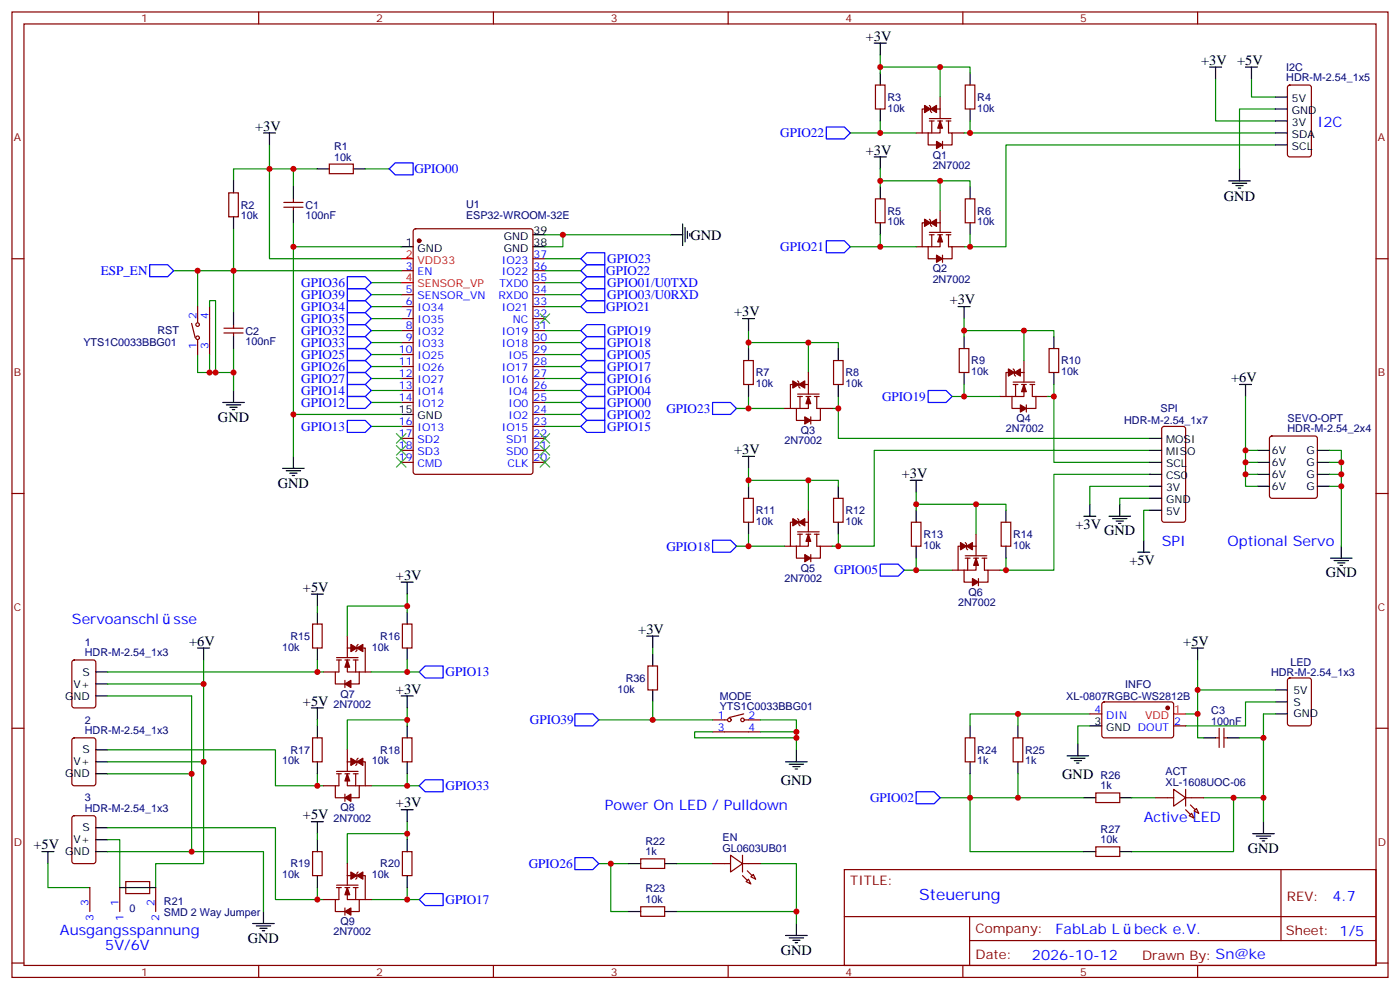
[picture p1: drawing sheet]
<svg xmlns="http://www.w3.org/2000/svg" width="412mm" height="292mm" viewBox="0 0 412 292" stroke-linecap="round" stroke-linejoin="round" font-family="sans-serif">
<g fill="none" stroke="#870000" stroke-width=".35">
<path d="M3.5 3.5h405.4v284.4h-405.4zM7.1 7.1h398.2v277.2h-398.2zM76.2 3.5v3.6M145.3 3.5v3.6M214.5 3.5v3.6M283.6 3.5v3.6M352.8 3.5v3.6M257.9 25h2.8v7.1h-2.8zM269.9 39.2h3.5M273.4 39.2v3.5h2.8M273.8 31l.3 .4v1.4l.4 .4M273.8 34.9h6.3"/>
<path d="M273.8 35.6h1.4M274.5 35.6v3.6M276.2 35.6h1.4M276.9 32.1h-5.3v7.1M276.9 35.6v3.6h-3.5M276.9 28.6v6.3M278.7 35.6h1.4M279.4 35.6v3.6h1.1v3.5h-3.6M280.5 39.2h3.5M284.3 25h2.9v7.1h-2.9zM379.5 25.3l.4-.3h5.7l.6 .5 .1 20-.5 .7h-5.9l-.6-.4-.1-20zM67.4 56.8h2.8v7.1h-2.8z"/>
<path d="M83.6 59.6h5.7M86.4 58.6v1M97 48.3h7.1v2.9h-7.1zM257.9 58.6h2.8v7h-2.8zM277.6 41.6v2.1M284.3 58.6h2.9v7h-2.9zM3.5 76.2h3.6M83.6 61h5.7M86.4 61v1.1M118.2 79.7h3.5M121.9 67.6l.5-.2h33.9l.6 .4 .1 71.2-.5 .6-34.1 .1-.6-.5-.1-71.1zM157 76.2h3.5"/>
<path d="M157 79.7h3.5M269.9 72.7h3.5M273.4 72.7v3.5h2.8M273.8 64.6l.3 .3v1.4l.4 .4M273.8 68.4h6.3M273.8 69.1h1.4M274.5 69.1v3.6M276.2 69.1h1.4M276.9 65.6h-5.3v7.1M276.9 69.1v3.6h-3.5M276.9 62.1v6.3M277.6 75.1v2.2"/>
<path d="M278.7 69.1h1.4M279.4 69.1v3.6h1.1v3.5h-3.6M280.5 72.7h3.5M405.3 76.2h3.6M56.4 95.2l1.1 4.3M58.2 90.3v4.6M61.7 90.3v14.1M66 96.7h5.6M66 98.1h5.6M68.8 95.6v1.1M68.8 98.1v1M118.2 86.8h3.5"/>
<path d="M118.2 90.3h3.5M118.2 93.8h3.5M118.2 97.4h3.5M157 83.3h3.5M157 86.8h3.5M157 90.3h3.5M157 93.8h3.5M157 97.4h3.5M58.2 100.2v4.2M118.2 100.9h3.5M118.2 104.4h3.5M118.2 108h3.5"/>
<path d="M118.2 111.5h3.5M118.2 115h3.5M118.2 118.5h3.5M157 100.9h3.5M157 104.4h3.5M157 108h3.5M157 111.5h3.5M157 115h3.5M157 118.5h3.5M219.1 106.2h2.8v7h-2.8zM234.9 112.2l.4 .3v1.4l.4 .4M234.9 116.1h6.4"/>
<path d="M234.9 116.8h1.5M235.7 116.8v3.5M237.4 116.8h1.4M238.1 113.2h-5.3v7.1M238.1 116.8v3.5h-3.5M238.1 109.7v6.4M239.9 116.8h1.4M240.6 116.8v3.5h1.1v3.5h-3.6M245.5 106.2h2.9v7h-2.9zM282.6 102.7h2.8v7h-2.8zM294.6 116.8h3.5M298.1 116.8v3.5h2.8"/>
<path d="M298.4 108.7l.4 .3v1.4l.4 .4M298.4 112.5h6.4M298.4 113.2h1.5M299.2 113.2v3.6M300.9 113.2h1.4M301.6 109.7h-5.3v7.1M301.6 113.2v3.6h-3.5M301.6 106.2v6.3M302.3 119.2v2.2M303.4 113.2h1.4M304.1 113.2v3.6h1.1v3.5h-3.6M305.2 116.8h3.5"/>
<path d="M309 102.7h2.9v7h-2.9zM118.2 125.6h3.5M118.2 129.1h3.5M118.2 132.6h3.5M118.2 136.2h3.5M157 122.1h3.5M157 125.6h3.5M157 129.1h3.5M157 132.6h3.5M157 136.2h3.5M231.1 120.3h3.5M234.6 120.3v3.5h2.8"/>
<path d="M238.8 122.8v2.1M241.7 120.3h3.5M342.4 125.8l.5-.2h5.6l.7 .4v27.1l-.2 .5-.5 .2h-5.6l-.5-.2-.2-.5v-26.8zM374.2 128.6l.4-.2h12.7l.5 .2 .3 .5v17l-.3 .4-.5 .3h-12.7l-.4-.3-.3-.4v-17zM3.5 145.3h3.6M219.1 146.8h2.8v7h-2.8zM234.9 152.8l.4 .3v1.4l.4 .4M234.9 156.6h6.4M234.9 157.3h1.5M235.7 157.3v3.6M237.4 157.3h1.4M238.1 153.8h-5.3v7.1"/>
<path d="M238.1 157.3v3.6h-3.5M238.1 150.3v6.3M239.9 157.3h1.4M240.6 157.3v3.6h1.1v3.5h-3.6M245.5 146.8h2.9v7h-2.9zM268.5 153.8h2.8v7.1h-2.8zM284.3 159.8l.4 .4v1.4l.3 .3M287.5 157.3v6.4M294.9 153.8h2.8v7.1h-2.8zM405.3 145.3h3.6M231.1 160.9h3.5M234.6 160.9v3.5h2.8"/>
<path d="M238.8 163.3v2.2M241.7 160.9h3.5M280.5 167.9h3.5M284 167.9v3.5h2.8M284.3 163.7h6.4M284.3 164.4h1.5M285 164.4v3.5M286.8 164.4h1.4M287.5 160.9h-5.3v7M287.5 164.4v3.5h-3.5M288.2 170.4v2.1M289.3 164.4h1.4"/>
<path d="M290 164.4v3.5h1v3.5h-3.5M291 167.9h3.6M21.4 194.6l.5-.2h5.6l.7 .4v13l-.4 .6-5.9 .1-.7-.5v-12.9zM92.1 183.8h2.8v7.1h-2.8zM95.2 197.9h3.6M99.1 193.7h6.4M99.1 194.4h1.4M99.8 194.4v3.5h-1v3.5h3.5M101.6 194.4h1.4M102.3 190.9h5.3v7M102.3 194.4v3.5h3.5M102.3 187.3v6.4"/>
<path d="M104.1 194.4h1.4M104.8 194.4v3.5M105.5 189.8l-.4 .3v1.5l-.3 .3M105.8 197.9v3.5h-2.8M105.8 197.9h3.6M118.5 183.8h2.9v7.1h-2.9zM190.9 196.1h2.8v7.1h-2.8zM379.5 199.9l.4-.2h5.7l.6 .4 .1 13-.5 .6-5.9 .1-.6-.5-.1-12.9zM3.5 214.5h3.6M21.4 217.5l.5-.2h5.6l.7 .4v13l-.4 .7h-5.9l-.7-.4v-13zM92.1 217.3h2.8v7.1h-2.8zM101.6 200.4v2.1"/>
<path d="M118.5 217.3h2.9v7.1h-2.9zM209.9 215.5h14.1M209.9 212h4.2M219.1 210.3l-4.3 1M219.4 212h4.6M284.3 217.3h2.9v7.1h-2.9zM298.4 217.3h2.9v7.1h-2.9zM321 210.3h3.6M324.8 206.9l.5-.2 20 .1 .4 .6v9.5l-.7 .4-20-.1-.4-.6v-9.2zM345.7 213.8h3.5M358.1 217.3h1M359.1 214.5v5.6"/>
<path d="M360.5 217.3h1.1M360.5 214.5v5.6M405.3 214.5h3.6M95.2 231.4h3.6M99.1 227.2h6.4M99.1 227.9h1.4M99.8 227.9v3.5h-1v3.5h3.5M101.6 233.9v2.1M101.6 227.9h1.4M102.3 224.4h5.3v7M102.3 227.9v3.5h3.5M102.3 220.8v6.4"/>
<path d="M104.1 227.9h1.4M104.8 227.9v3.5M105.5 223.3l-.4 .4v1.4l-.3 .3M105.8 231.4v3.5h-2.8M105.8 231.4h3.6M322.8 233.5h7v2.9h-7zM340.4 234.9h5.3M345.7 232.5l3.5 2.4-3.5 2.5zM349.2 234.9h5.3M349.2 232.5v4.9M351.7 238.8l.7-.7 .7 1.4zM21.4 240.4l.5-.2h5.6l.7 .5v12.9l-.4 .7-5.9 .1-.7-.5v-13z"/>
<path d="M37 259.6h7.1v3.6h-7.1zM92.1 250.8h2.8v7.1h-2.8zM102.3 257.9h5.3v7M102.3 254.4v6.3M105.5 256.8l-.4 .4v1.4l-.3 .3M118.5 250.8h2.9v7.1h-2.9zM188.7 252.9h7.1v2.9h-7.1zM209.9 254.4h5.3M215.2 251.9l3.5 2.5-3.5 2.4zM218.7 254.4h5.3M218.7 251.9v4.9M219.8 259.6l.7-.7 .7 1.5z"/>
<path d="M221.2 258.2l.7-.7 .7 1.4zM248.7 256.1h156.6v28.2h-156.6zM322.8 249.4h7v2.8h-7zM350.3 240.2l.7-.7 .7 1.4zM377.3 256.1v20.9M26.5 261.4v7.1M35.3 261.4v7.1M45.9 261.4v7.1M95.2 264.9h3.6M99.1 260.7h6.4M99.1 261.4h1.4M99.8 261.4v3.5h-1v3.6h3.5"/>
<path d="M101.6 267.4v2.1M101.6 261.4h1.4M102.3 261.4v3.5h3.5M104.1 261.4h1.4M104.8 261.4v3.5M105.8 264.9v3.6h-2.8M105.8 264.9h3.6M188.7 267.1h7.1v2.8h-7.1zM248.7 270h156.5M285.6 277h119.6M285.6 270v14.1M3.5 283.6h3.6"/>
<path d="M76.2 284.3v3.6M145.3 284.3v3.6M214.5 284.3v3.6M283.6 284.3v3.6M352.8 284.3v3.6M405.3 283.6h3.6"/>
<circle cx="58.2" cy="99.5" r=".53"/>
<circle cx="58.2" cy="95.6" r=".53"/>
<circle cx="214.8" cy="212" r=".53"/>
<circle cx="218.7" cy="212" r=".53"/>
</g>
<g fill="none" stroke="#000" stroke-width=".35">
<path d="M257.5 12.7h3.6M259.3 12.7v3.5M356.3 19.8h3.5M358.1 19.8v3.5M366.9 19.8h3.5M368.7 19.8v3.5M77.6 39.2h3.5M79.4 39.2v3.5M259.3 21.5v3.5M259.3 32.1v3.5M285.8 21.5v3.5M285.8 32.1v3.5"/>
<path d="M375.7 39.2h3.5M375.7 28.6h3.5M375.7 32.1h3.5M375.7 35.6h3.5M68.8 53.3v3.5M86.4 55v3.6M93.5 49.7h3.5M104.1 49.7h3.5M257.5 46.2h3.6M259.3 46.2v3.5M259.3 55v3.6M285.8 55v3.6"/>
<path d="M361.9 53.3h6.4M363 54h4.2M364.1 54.7h2.1M364.8 55.4h.7M365.1 49.7v3.6M375.7 42.7h3.5M68.8 63.9v3.5M86.4 62.1v3.5M118.2 72.7h3.5M157 69.1h3.5M157 72.7h3.5M197.6 69.1h3.5"/>
<path d="M201.1 66v6.3M201.8 67v4.3M202.5 68.1v2.1M203.2 68.8v.7M259.3 65.6v3.5M285.8 65.6v3.5M68.8 92.1v3.5M68.8 99.1v3.6M218.7 93.8h3.5M220.5 93.8v3.6M282.2 90.3h3.6M284 90.3v3.5"/>
<path d="M284 99.1v3.6M310.4 99.1v3.6M65.6 118.5h6.4M66.7 119.2h4.2M67.7 119.9h2.1M68.8 115v3.5M220.5 102.7v3.5M220.5 113.2v3.6M246.9 102.7v3.5M246.9 113.2v3.6M284 109.7v3.5M310.4 109.7v3.5"/>
<path d="M365.1 113.2h3.6M366.9 113.2v3.6M68.4 120.7h.7M83.3 137.9h6.3M84.3 138.6h4.2M85.4 139.3h2.1M86.4 134.4v3.5M118.2 122.1h3.5M218.7 134.4h3.5M220.5 134.4v3.5M338.7 129.1h3.5M338.7 132.6h3.5"/>
<path d="M338.7 136.2h3.5M338.7 139.7h3.5M370.4 132.6h3.5M370.4 136.2h3.5M370.4 139.7h3.5M388.1 132.6h3.5M388.1 136.2h3.5M388.1 139.7h3.5M86.1 140.1h.7M220.5 143.2v3.6M220.5 153.8v3.5M246.9 143.2v3.6"/>
<path d="M246.9 153.8v3.5M268.1 141.5h3.5M269.9 141.5v3.5M269.9 150.3v3.5M296.3 150.3v3.5M319.3 152h3.5M321 148.5v3.5M326.7 152h6.3M327.7 152.8h4.3M328.8 153.5h2.1M329.5 154.2h.7M329.8 148.5v3.5"/>
<path d="M336.9 159.1v3.5M338.7 143.2h3.5M338.7 146.8h3.5M338.7 150.3h3.5M370.4 143.2h3.5M388.1 143.2h3.5M91.7 175h3.5M93.5 175v3.5M118.2 171.4h3.5M119.9 171.4v3.6M269.9 160.9v3.5M296.3 160.9v3.5"/>
<path d="M335.1 162.6h3.6M391.9 164.4h6.4M393 165.1h4.2M394.1 165.8h2.1M394.8 166.5h.7M395.1 160.9v3.5M28.2 197.9h3.5M58.2 190.9h3.5M60 190.9v3.5M93.5 180.3v3.5M93.5 190.9v3.5M119.9 180.3v3.5"/>
<path d="M119.9 190.9v3.5M190.5 187.3h3.5M192.3 187.3v3.6M192.3 192.6v3.5M351 190.9h3.5M352.8 190.9v3.5M28.2 205h3.5M28.2 201.4h3.5M91.7 208.5h3.5M93.5 208.5v3.5M93.5 213.8v3.5M118.2 205h3.5"/>
<path d="M119.9 205v3.5M119.9 213.8v3.5M192.3 203.2v3.5M285.8 213.8v3.5M299.9 213.8v3.5M317.5 219.1v3.5M321 213.8h3.6M354.5 217.3h3.6M361.6 217.3h3.5M375.7 203.2h3.5M375.7 210.3h3.5M375.7 206.7h3.5"/>
<path d="M28.2 220.8h3.5M28.2 227.9h3.5M28.2 224.4h3.5M93.5 224.4v3.5M118.2 238.5h3.5M119.9 224.4v3.5M119.9 238.5v3.5M231.4 224.4h6.4M232.5 225.1h4.2M233.5 225.8h2.2M234.2 226.5h.7M234.6 220.8v3.6"/>
<path d="M285.8 224.4v3.5M299.9 224.4v3.5M314.3 222.6h6.4M315.4 223.3h4.2M316.4 224h2.2M317.1 224.7h.8M319.3 234.9h3.5M329.8 234.9h3.6M12.3 250.8h3.6M14.1 250.8v3.6M28.2 243.8h3.5M28.2 250.8h3.5"/>
<path d="M28.2 247.3h3.5M91.7 242h3.5M93.5 242v3.5M93.5 247.3v3.5M93.5 257.9v3.5M119.9 247.3v3.5M119.9 257.9v3.5M185.2 254.4h3.5M195.8 254.4h3.5M319.3 250.8h3.5M329.8 250.8h3.6M369 245.5h6.4"/>
<path d="M370.1 246.2h4.2M371.1 246.9h2.1M371.8 247.7h.7M372.2 242v3.5M35.3 261.4h10.6M74.4 272h6.4M75.5 272.7h4.2M76.6 273.4h2.1M77.3 274.1h.7M77.6 268.5v3.5M185.2 268.5h3.5M195.8 268.5h3.5"/>
<path d="M231.4 275.5h6.4M232.5 276.2h4.2M233.5 276.9h2.2M234.2 277.6h.7M234.6 272v3.5"/>
</g>
<path d="M118.2 76.2h3.5M118.2 83.3h3.5M345.7 210.3h3.5" fill="none" stroke="#f00" stroke-width=".35"/>
<g fill="#870000" stroke="#870000" stroke-width=".35">
<path d="M274.1 32.1l1.8-1.1v2.2z"/>
<path d="M272.3 31l1.8 1.1-1.8 1.1z"/>
<path d="M276.9 35.6l.7 2.1h-1.4z"/>
<path d="M275.9 41.6l1.7 1.1-1.7 1z"/>
<path d="M274.1 65.6l1.8-1v2.1z"/>
<path d="M272.3 64.6l1.8 1-1.8 1.1z"/>
<path d="M276.9 69.1l.7 2.2h-1.4z"/>
<path d="M275.9 75.1l1.7 1.1-1.7 1.1z"/>
<path d="M235.3 113.2l1.8-1v2.1z"/>
<path d="M233.5 112.2l1.8 1-1.8 1.1z"/>
<path d="M238.1 116.8l.7 2.1h-1.4z"/>
<path d="M237.1 122.8l1.7 1-1.7 1.1z"/>
<path d="M235.3 153.8l1.8-1v2.1z"/>
<path d="M233.5 152.8l1.8 1-1.8 1.1z"/>
<path d="M238.1 157.3l.7 2.2h-1.4z"/>
<path d="M237.1 163.3l1.7 1.1-1.7 1.1z"/>
<path d="M298.8 109.7l1.8-1v2.1z"/>
<path d="M297 108.7l1.8 1-1.8 1.1z"/>
<path d="M301.6 113.2l.7 2.2h-1.4z"/>
<path d="M300.6 119.2l1.7 1.1-1.7 1.1z"/>
<path d="M284.7 160.9l1.8-1.1v2.1z"/>
<path d="M282.9 159.8l1.8 1.1-1.8 1z"/>
<path d="M287.5 164.4l.7 2.1h-1.4z"/>
<path d="M286.5 170.4l1.7 1-1.7 1.1z"/>
<path d="M103.4 189.8l1.7 1.1-1.7 1z"/>
<path d="M105.1 190.9l1.8-1.1v2.1z"/>
<path d="M102.3 194.4l.7 2.1h-1.4z"/>
<path d="M101.6 201.4l1.8-1v2.1z"/>
<path d="M103.4 223.3l1.7 1.1-1.7 1z"/>
<path d="M105.1 224.4l1.8-1.1v2.1z"/>
<path d="M102.3 227.9l.7 2.1h-1.4z"/>
<path d="M101.6 234.9l1.8-1v2.1z"/>
<path d="M103.4 256.8l1.7 1.1-1.7 1z"/>
<path d="M105.1 257.9l1.8-1.1v2.1z"/>
<path d="M102.3 261.4l.7 2.1h-1.4z"/>
<path d="M101.6 268.5l1.8-1.1v2.1z"/>
<path d="M220.1 256.5l1.4 1.4z"/>
<path d="M218.7 257.9l1.4 1.4z"/>
<path d="M350.7 237.1l1.4 1.4z"/>
<path d="M349.2 238.5l1.5 1.4z"/>
<circle cx="123.5" cy="70.9" r=".53"/>
<circle cx="344" cy="208.5" r=".53"/>
</g>
<g fill="none" stroke="#008700" stroke-width=".35">
<path d="M259.3 19.8h17.6v8.8M259.3 16.2v5.3M276.9 19.8h8.9v1.7M250.5 39.2h8.8M259.3 35.6v3.6h10.6M285.8 35.6v3.6h-1.8M285.8 39.2h89.9M358.1 23.3v12.3h17.6M368.7 23.3v5.3h7M375.7 32.1h-10.6v17.6M79.4 42.7v33.5h38.8M86.4 49.7v5.3"/>
<path d="M93.5 49.7h-24.7v3.6M107.6 49.7h7.1M259.3 55v-1.7h17.6v8.8M259.3 49.7v3.6M276.9 53.3h8.9v1.7M375.7 42.7h-79.4v30h-10.5M51.2 79.7h67M58.2 79.7v10.6M68.8 67.4v24.7M86.4 65.6v7.1M118.2 72.7h-31.8v61.7M160.5 69.1h37.1"/>
<path d="M160.5 79.7h10.6M160.5 76.2h10.6M165.8 69.1v3.6h-5.3M250.5 72.7h8.8M259.3 69.1v3.6h10.6M285.8 69.1v3.6h-1.8M61.7 90.3v-1.8h1.8v21.2M109.4 97.4h8.8M109.4 86.8h8.8M109.4 83.3h8.8M109.4 93.8h8.8M109.4 90.3h8.8"/>
<path d="M160.5 97.4h10.6M160.5 86.8h10.6M160.5 83.3h10.6M160.5 90.3h10.6M220.5 97.4v3.5M284 99.1v-1.7h17.6v8.8M284 93.8v3.6M301.6 97.4h8.8v1.7M58.2 104.4v5.3h10.6M61.7 104.4v5.3M68.8 102.7v12.3M109.4 104.4h8.8"/>
<path d="M109.4 108h8.8M109.4 111.5h8.8M109.4 115h8.8M109.4 118.5h8.8M109.4 100.9h8.8M160.5 104.4h10.6M160.5 108h10.6M160.5 111.5h10.6M160.5 115h10.6M160.5 118.5h10.6M160.5 100.9h10.6M220.5 102.7v-1.8h17.6v8.8"/>
<path d="M220.5 116.8v3.5h10.6M238.1 100.9h8.8v1.8M246.9 116.8v3.5h-1.7M280.5 116.8h3.5M284 113.2v3.6h10.6M310.4 113.2v3.6h-1.7M310.4 116.8v19.4h28.3M366.9 116.8v15.8h3.5M86.4 122.1h31.8M109.4 125.6h8.8M160.5 125.6h10.6M160.5 122.1h10.6"/>
<path d="M217 120.3h3.5M220.5 137.9v3.6M246.9 120.3v8.8h91.8M338.7 132.6h-81.2v28.3h-10.6M338.7 139.7h-28.3v28.2h-14.1M366.9 132.6v3.6h3.5M366.9 136.2v3.5h3.5M366.9 139.7v3.5h3.5M391.6 139.7h3.5v3.5M391.6 136.2h3.5v3.5M391.6 132.6h3.5v3.6M220.5 157.3v3.6h10.6"/>
<path d="M220.5 143.2v-1.7h17.6v8.8M238.1 141.5h8.8v1.7M246.9 157.3v3.6h-1.7M269.9 150.3v-1.8h17.6v8.8M269.9 145v3.5M287.5 148.5h8.8v1.8M338.7 146.8h-8.9v1.7M338.7 143.2h-17.7v5.3M338.7 150.3h-1.8v8.8M391.6 143.2h3.5v17.7M93.5 178.5v1.8M119.9 175v3.5"/>
<path d="M217 160.9h3.5M266.3 167.9h3.6M269.9 164.4v3.5h10.6M296.3 164.4v3.5h-1.7M31.7 197.9h61.8M60 194.4v7M93.5 194.4v3.5h1.7M119.9 194.4v3.5h-10.5M119.9 180.3v-1.8h-17.6v8.8M119.9 197.9h3.6M192.3 190.9v1.7M352.8 194.4v8.8h22.9"/>
<path d="M31.7 201.4h28.3v53h-14.1v7M31.7 205h24.7v22.9h-24.7M93.5 212v1.8M119.9 213.8v-1.8h-17.6v8.8M119.9 208.5v3.5M176.4 212h33.5M192.3 206.7v5.3M209.9 215.5h-5.3v1.8h30M224 215.5h10.6v5.3M224 212h10.6v3.5M299.9 210.3v3.5M321 210.3h-35.2v3.5"/>
<path d="M321 213.8h-3.5v5.3M349.2 210.3h3.6M352.8 203.2v14.1h1.7M365.1 217.3h7.1M375.7 210.3h-3.5v31.7M375.7 206.7h-8.8v7.1h-17.7M31.7 220.8h49.4v10.6h12.4M31.7 224.4h28.3M56.4 227.9v22.9M93.5 227.9v3.5h1.7M119.9 227.9v3.5h-10.5M119.9 231.4h3.6"/>
<path d="M276.9 234.9h42.4M285.8 227.9v22.9h33.5M299.9 227.9v7M333.4 234.9h7M354.5 234.9h8.9v15.9h-30M363.4 234.9h8.8M14.1 254.4v7h12.4M31.7 243.8h49.4v21.1h12.4M31.7 250.8h45.9v17.7M31.7 247.3h3.6v14.1M93.5 245.5v1.8M119.9 247.3v-1.8h-17.6v8.9"/>
<path d="M119.9 242v3.5M176.4 254.4h8.8M179.9 254.4v14.1h5.3M199.3 254.4h10.6M224 254.4h10.6v17.6M93.5 261.4v3.5h1.7M119.9 261.4v3.5h-10.5M119.9 264.9h3.6M199.3 268.5h35.3"/>
</g>
<g fill="none" stroke="#3c3" stroke-width=".35">
<path d="M159.1 92.4l2.8 2.8M161.9 92.4l-2.8 2.8M116.8 127.7l2.8 2.8M116.8 131.2l2.8 2.9M116.8 134.8l2.8 2.8M119.6 127.7l-2.8 2.8M119.6 131.2l-2.8 2.9M119.6 134.8l-2.8 2.8M159.1 127.7l2.8 2.8M159.1 131.2l2.8 2.9M159.1 134.8l2.8 2.8M161.9 127.7l-2.8 2.8"/>
<path d="M161.9 131.2l-2.8 2.9M161.9 134.8l-2.8 2.8"/>
</g>
<g fill="none" stroke="#00f" stroke-width=".35">
<path d="M243.4 37.4h5.3l1.8 1.8-1.8 1.7h-5.3zM116.4 48h5.3v3.5h-5.3l-1.7-1.8zM44.1 78h5.3l1.8 1.7-1.8 1.8h-5.3zM172.9 74.4h5.3v3.6h-5.3l-1.8-1.8zM172.9 78h5.3v3.5h-5.3l-1.8-1.8zM243.4 70.9h5.3l1.8 1.8-1.8 1.7h-5.3zM102.3 81.5h5.3l1.8 1.8-1.8 1.7h-5.3zM102.3 85h5.3l1.8 1.8-1.8 1.7h-5.3zM102.3 88.5h5.3l1.8 1.8-1.8 1.8h-5.3zM102.3 92.1h5.3l1.8 1.7-1.8 1.8h-5.3zM102.3 95.6h5.3l1.8 1.8-1.8 1.7h-5.3zM102.3 99.1h5.3l1.8 1.8-1.8 1.8h-5.3z"/>
<path d="M172.9 81.5h5.3v3.5h-5.3l-1.8-1.7zM172.9 85h5.3v3.5h-5.3l-1.8-1.7zM172.9 95.6h5.3v3.5h-5.3l-1.8-1.7zM172.9 99.1h5.3v3.6h-5.3l-1.8-1.8zM172.9 88.5h5.3v3.6h-5.3l-1.8-1.8zM102.3 116.8h5.3l1.8 1.7-1.8 1.8h-5.3zM102.3 113.2h5.3l1.8 1.8-1.8 1.8h-5.3zM102.3 109.7h5.3l1.8 1.8-1.8 1.7h-5.3zM102.3 106.2h5.3l1.8 1.8-1.8 1.7h-5.3zM102.3 102.7h5.3l1.8 1.7-1.8 1.8h-5.3zM172.9 102.7h5.3v3.5h-5.3l-1.8-1.8zM172.9 106.2h5.3v3.5h-5.3l-1.8-1.7z"/>
<path d="M172.9 113.2h5.3v3.6h-5.3l-1.8-1.8zM172.9 109.7h5.3v3.5h-5.3l-1.8-1.7zM172.9 116.8h5.3v3.5h-5.3l-1.8-1.8zM209.9 118.5h5.3l1.8 1.8-1.8 1.8h-5.3zM273.4 115h5.3l1.8 1.8-1.8 1.7h-5.3zM102.3 123.8h5.3l1.8 1.8-1.8 1.8h-5.3zM172.9 120.3h5.3v3.5h-5.3l-1.8-1.7zM172.9 123.8h5.3v3.6h-5.3l-1.8-1.8zM209.9 159.1h5.3l1.8 1.8-1.8 1.7h-5.3zM259.3 166.2h5.3l1.7 1.7-1.7 1.8h-5.3zM125.2 196.1h5.3v3.6h-5.3l-1.7-1.8zM169.3 210.3h5.3l1.8 1.7-1.8 1.8h-5.3z"/>
<path d="M125.2 229.7h5.3v3.5h-5.3l-1.7-1.8zM269.9 233.2h5.3l1.7 1.7-1.7 1.8h-5.3zM169.3 252.6h5.3l1.8 1.8-1.8 1.7h-5.3zM125.2 263.2h5.3v3.5h-5.3l-1.7-1.8z"/>
</g>
<g fill="#c00">
<circle cx="165.8" cy="69.1" r=".88"/>
<circle cx="86.4" cy="122.1" r=".88"/>
<circle cx="79.4" cy="49.7" r=".88"/>
<circle cx="68.8" cy="79.7" r=".88"/>
<circle cx="58.2" cy="79.7" r=".88"/>
<circle cx="68.8" cy="109.7" r=".88"/>
<circle cx="60" cy="201.4" r=".88"/>
<circle cx="234.6" cy="268.5" r=".88"/>
<circle cx="179.9" cy="254.4" r=".88"/>
<circle cx="86.4" cy="72.7" r=".88"/>
<circle cx="86.4" cy="49.7" r=".88"/>
<circle cx="285.8" cy="234.9" r=".88"/>
<circle cx="56.4" cy="250.8" r=".88"/>
<circle cx="60" cy="224.4" r=".88"/>
<circle cx="299.9" cy="234.9" r=".88"/>
<circle cx="299.9" cy="210.3" r=".88"/>
<circle cx="363.4" cy="234.9" r=".88"/>
<circle cx="372.2" cy="234.9" r=".88"/>
<circle cx="61.7" cy="109.7" r=".88"/>
<circle cx="63.5" cy="109.7" r=".88"/>
<circle cx="259.3" cy="19.8" r=".88"/>
<circle cx="276.9" cy="19.8" r=".88"/>
<circle cx="285.8" cy="39.2" r=".88"/>
<circle cx="276.9" cy="53.3" r=".88"/>
<circle cx="285.8" cy="72.7" r=".88"/>
<circle cx="259.3" cy="53.3" r=".88"/>
<circle cx="259.3" cy="72.7" r=".88"/>
<circle cx="259.3" cy="39.2" r=".88"/>
<circle cx="220.5" cy="120.3" r=".88"/>
<circle cx="220.5" cy="100.9" r=".88"/>
<circle cx="238.1" cy="100.9" r=".88"/>
<circle cx="238.1" cy="141.5" r=".88"/>
<circle cx="220.5" cy="141.5" r=".88"/>
<circle cx="220.5" cy="160.9" r=".88"/>
<circle cx="301.6" cy="97.4" r=".88"/>
<circle cx="284" cy="97.4" r=".88"/>
<circle cx="284" cy="116.8" r=".88"/>
<circle cx="287.5" cy="148.5" r=".88"/>
<circle cx="269.9" cy="148.5" r=".88"/>
<circle cx="269.9" cy="167.9" r=".88"/>
<circle cx="246.9" cy="120.3" r=".88"/>
<circle cx="246.9" cy="160.9" r=".88"/>
<circle cx="310.4" cy="116.8" r=".88"/>
<circle cx="296.3" cy="167.9" r=".88"/>
<circle cx="119.9" cy="178.5" r=".88"/>
<circle cx="119.9" cy="197.9" r=".88"/>
<circle cx="56.4" cy="227.9" r=".88"/>
<circle cx="119.9" cy="231.4" r=".88"/>
<circle cx="119.9" cy="212" r=".88"/>
<circle cx="119.9" cy="264.9" r=".88"/>
<circle cx="119.9" cy="245.5" r=".88"/>
<circle cx="93.5" cy="264.9" r=".88"/>
<circle cx="93.5" cy="231.4" r=".88"/>
<circle cx="93.5" cy="197.9" r=".88"/>
<circle cx="366.9" cy="132.6" r=".88"/>
<circle cx="366.9" cy="136.2" r=".88"/>
<circle cx="366.9" cy="139.7" r=".88"/>
<circle cx="395.1" cy="143.2" r=".88"/>
<circle cx="395.1" cy="139.7" r=".88"/>
<circle cx="395.1" cy="136.2" r=".88"/>
<circle cx="372.2" cy="217.3" r=".88"/>
<circle cx="352.8" cy="203.2" r=".88"/>
<circle cx="352.8" cy="210.3" r=".88"/>
<circle cx="234.6" cy="215.5" r=".88"/>
<circle cx="234.6" cy="217.3" r=".88"/>
<circle cx="192.3" cy="212" r=".88"/>
</g>
<text font-size="4.6" fill="#00f" x="270.8" y="265.1">Steuerung</text>
<g font-size="4.2">
<text x="255.1" y="12">+3V</text>
<text x="353.8" y="19.1">+3V</text>
<text x="364.4" y="19.1">+5V</text>
<text x="75.1" y="38.5">+3V</text>
<text x="255.1" y="45.5">+3V</text>
<text x="360.5" y="59.3">GND</text>
<text x="203.4" y="70.6">GND</text>
<text x="279.8" y="89.6">+3V</text>
<text x="216.3" y="93.1">+3V</text>
<text x="362.7" y="112.5">+6V</text>
<text x="64.2" y="124.2">GND</text>
<text x="216.3" y="133.7">+3V</text>
<text x="81.8" y="143.6">GND</text>
<text x="265.6" y="140.8">+3V</text>
<text x="316.8" y="155.9">+3V</text>
<text x="325.3" y="157.7">GND</text>
<text x="332.7" y="166.5">+5V</text>
<text x="116.6" y="170.7">+3V</text>
<text x="390.5" y="170">GND</text>
<text x="89.3" y="174.3">+5V</text>
<text x="55.7" y="190.1">+6V</text>
<text x="188" y="186.6">+3V</text>
<text x="348.5" y="190.1">+5V</text>
<text x="89.3" y="207.8">+5V</text>
<text x="116.6" y="204.3">+3V</text>
<text x="230" y="231.1">GND</text>
<text x="312.9" y="229.3">GND</text>
<text x="116.6" y="237.8">+3V</text>
<text x="89.3" y="241.3">+5V</text>
<text x="9.9" y="250.1">+5V</text>
<text x="367.6" y="251.2">GND</text>
<text x="73" y="277.6">GND</text>
<text x="230" y="281.2">GND</text>
</g>
<g font-size="4.2" fill="#00f">
<text x="388.1" y="37.4">I2C</text>
<text x="342.2" y="160.9">SPI</text>
<text x="361.6" y="160.9">Optional Servo</text>
<text x="21.2" y="183.8">Servoanschl</text>
<text x="51.1" y="183.8">sse</text>
<text x="178.2" y="238.5">Power On LED / Pulldown</text>
<text x="336.9" y="242">Active LED</text>
<text x="392.5" y="265.4">4.7</text>
<text x="17.6" y="275.5">Ausgangsspannung</text>
<text x="310.9" y="274.9">FabLab L</text>
<text x="334.1" y="274.9">beck e.V.</text>
<text x="31" y="279.8">5V/6V</text>
<text x="304" y="282.7">2026-10-12</text>
</g>
<g font-size="3.9" fill="#00f">
<text x="229.8" y="40.4">GPIO22</text>
<text x="122.1" y="51">GPIO00</text>
<text x="178.9" y="77.5">GPIO23</text>
<text x="229.8" y="73.9">GPIO21</text>
<text x="29.7" y="81">ESP_EN</text>
<text x="178.6" y="81">GPIO22</text>
<text x="88.7" y="84.5">GPIO36</text>
<text x="88.7" y="88.1">GPIO39</text>
<text x="178.9" y="84.5">GPIO01/U0TXD</text>
<text x="178.9" y="88.1">GPIO03/U0RXD</text>
<text x="88.7" y="91.6">GPIO34</text>
<text x="88.7" y="95.1">GPIO35</text>
<text x="178.6" y="91.6">GPIO21</text>
<text x="88.7" y="98.6">GPIO32</text>
<text x="178.9" y="98.6">GPIO19</text>
<text x="88.7" y="102.2">GPIO33</text>
<text x="88.7" y="105.7">GPIO25</text>
<text x="178.9" y="105.7">GPIO05</text>
<text x="178.9" y="102.2">GPIO18</text>
<text x="88.7" y="112.7">GPIO27</text>
<text x="88.7" y="109.2">GPIO26</text>
<text x="178.9" y="109.2">GPIO17</text>
<text x="178.9" y="112.7">GPIO16</text>
<text x="88.7" y="119.8">GPIO12</text>
<text x="88.7" y="116.3">GPIO14</text>
<text x="178.9" y="116.3">GPIO04</text>
<text x="178.9" y="119.8">GPIO00</text>
<text x="259.8" y="118">GPIO19</text>
<text x="178.9" y="123.3">GPIO02</text>
<text x="196.3" y="121.6">GPIO23</text>
<text x="88.7" y="126.9">GPIO13</text>
<text x="178.9" y="126.9">GPIO15</text>
<text x="196.3" y="162.1">GPIO18</text>
<text x="245.7" y="169.2">GPIO05</text>
<text x="131.2" y="199.2">GPIO13</text>
<text x="156.1" y="213.3">GPIO39</text>
<text x="131.2" y="232.7">GPIO33</text>
<text x="256.3" y="236.2">GPIO02</text>
<text x="155.7" y="255.6">GPIO26</text>
<text x="131.2" y="266.2">GPIO17</text>
</g>
<g font-size="3.9" fill="#800">
<text x="250.5" y="260.7">TITLE:</text>
<text x="379.1" y="265.4">REV:</text>
<text x="287.4" y="274.9">Company:</text>
<text x="378.7" y="275.5">Sheet: 1/5</text>
<text x="287.4" y="282.6">Date:</text>
<text x="336.4" y="282.7">Drawn By: Sn@ke</text>
</g>
<g font-size="3.2" fill="#800">
<text x="41.6" y="6.5">1</text>
<text x="110.8" y="6.5">2</text>
<text x="179.9" y="6.5">3</text>
<text x="249.1" y="6.5">4</text>
<text x="318.2" y="6.5">5</text>
<text x="4.1" y="41.6">A</text>
<text x="405.9" y="41.6">A</text>
<text x="4.1" y="110.8">B</text>
<text x="405.9" y="110.8">B</text>
<text x="4.1" y="179.9">C</text>
<text x="405.9" y="179.9">C</text>
<text x="4.1" y="249.1">D</text>
<text x="405.9" y="249.1">D</text>
<text x="41.6" y="287.3">1</text>
<text x="110.8" y="287.3">2</text>
<text x="179.9" y="287.3">3</text>
<text x="249.1" y="287.3">4</text>
<text x="318.2" y="287.3">5</text>
</g>
<g font-size="3.2" fill="#000080">
<text x="378.9" y="24">HDR-M-2.54_1x5</text>
<text x="378.9" y="20.9">I2C</text>
<text x="261.4" y="29.7">R3</text>
<text x="287.9" y="29.7">R4</text>
<text x="261.4" y="32.9">10k</text>
<text x="287.9" y="32.9">10k</text>
<text x="98.4" y="47.3">10k</text>
<text x="98.4" y="44.1">R1</text>
<text x="274.7" y="46.7">Q1</text>
<text x="274.7" y="49.9">2N7002</text>
<text x="70.9" y="64.6">10k</text>
<text x="70.9" y="61.4">R2</text>
<text x="90" y="64.6">100nF</text>
<text x="90" y="61.5">C1</text>
<text x="137.3" y="64.4">ESP32-WROOM-32E</text>
<text x="137.3" y="61.2">U1</text>
<text x="261.4" y="63.2">R5</text>
<text x="287.9" y="63.2">R6</text>
<text x="261.4" y="66.4">10k</text>
<text x="287.9" y="66.4">10k</text>
<text x="274.7" y="83.4">2N7002</text>
<text x="274.7" y="80.2">Q2</text>
<text x="46.4" y="98.5">RST</text>
<text x="72.3" y="101.7">100nF</text>
<text x="72.3" y="98.5">C2</text>
<text x="24.6" y="102">YTS1C0033BBG01</text>
<text x="286.1" y="107.3">R9</text>
<text x="312.6" y="107.3">R10</text>
<text x="222.6" y="110.8">R7</text>
<text x="249.1" y="110.8">R8</text>
<text x="286.1" y="110.5">10k</text>
<text x="312.6" y="110.5">10k</text>
<text x="222.6" y="114">10k</text>
<text x="249.1" y="114">10k</text>
<text x="299.4" y="124.3">Q4</text>
<text x="331.1" y="125">HDR-M-2.54_1x7</text>
<text x="341.9" y="121.4">SPI</text>
<text x="379.3" y="124.2">SEVO-OPT</text>
<text x="231.1" y="130.9">2N7002</text>
<text x="235.9" y="127.8">Q3</text>
<text x="296.3" y="127.4">2N7002</text>
<text x="379.3" y="127.4">HDR-M-2.54_2x4</text>
<text x="222.6" y="154.6">10k</text>
<text x="222.6" y="151.4">R11</text>
<text x="249.1" y="154.6">10k</text>
<text x="249.1" y="151.4">R12</text>
<text x="272" y="161.6">10k</text>
<text x="272" y="158.5">R13</text>
<text x="298.4" y="161.6">10k</text>
<text x="298.4" y="158.5">R14</text>
<text x="231.1" y="171.4">2N7002</text>
<text x="235.9" y="168.4">Q5</text>
<text x="282.2" y="178.5">2N7002</text>
<text x="285.3" y="175.5">Q6</text>
<text x="25" y="190.2">1</text>
<text x="83.1" y="191.6">10k</text>
<text x="85.5" y="188.5">R15</text>
<text x="109.5" y="191.6">10k</text>
<text x="112" y="188.5">R16</text>
<text x="25" y="193.3">HDR-M-2.54_1x3</text>
<text x="380.1" y="196.1">LED</text>
<text x="181.9" y="204">10k</text>
<text x="184.3" y="200.8">R36</text>
<text x="331.5" y="202.6">INFO</text>
<text x="374.4" y="199">HDR-M-2.54_1x3</text>
<text x="98.2" y="208.5">2N7002</text>
<text x="100.3" y="205.5">Q7</text>
<text x="212" y="209.2">YTS1C0033BBG01</text>
<text x="212" y="206">MODE</text>
<text x="314.1" y="206.1">XL-0807RGBC-WS2812B</text>
<text x="25" y="213.1">2</text>
<text x="356.8" y="213.4">100nF</text>
<text x="356.8" y="210.3">C3</text>
<text x="25" y="216.3">HDR-M-2.54_1x3</text>
<text x="85.5" y="222">R17</text>
<text x="112" y="222">R18</text>
<text x="287.9" y="222">R24</text>
<text x="302" y="222">R25</text>
<text x="83.1" y="225.1">10k</text>
<text x="109.5" y="225.1">10k</text>
<text x="287.9" y="225.1">1k</text>
<text x="302" y="225.1">1k</text>
<text x="324.2" y="232.5">1k</text>
<text x="324.2" y="229.3">R26</text>
<text x="343.4" y="231.4">XL-1608UOC-06</text>
<text x="343.4" y="228.3">ACT</text>
<text x="25" y="239.2">HDR-M-2.54_1x3</text>
<text x="25" y="236">3</text>
<text x="100.3" y="239">Q8</text>
<text x="98.2" y="242">2N7002</text>
<text x="324.2" y="245.2">R27</text>
<text x="190.2" y="251.9">1k</text>
<text x="190.2" y="248.7">R22</text>
<text x="212.8" y="250.8">GL0603UB01</text>
<text x="212.8" y="247.7">EN</text>
<text x="324.2" y="248.4">10k</text>
<text x="85.5" y="255.5">R19</text>
<text x="112" y="255.5">R20</text>
<text x="83.1" y="258.7">10k</text>
<text x="109.5" y="258.7">10k</text>
<text x="190.2" y="262.8">R23</text>
<text x="38.1" y="268.5">0</text>
<text x="48.3" y="269.8">SMD 2 Way Jumper</text>
<text x="48.3" y="266.6">R21</text>
<text x="190.2" y="266">10k</text>
<text x="98.2" y="275.5">2N7002</text>
<text x="100.3" y="272.5">Q9</text>
</g>
<g font-size="3.2">
<text x="380.5" y="30">5V</text>
<text x="380.5" y="33.5">GND</text>
<text x="380.5" y="37">3V</text>
<text x="380.5" y="40.6">SDA</text>
<text x="380.5" y="44.1">SCL</text>
<text x="148.4" y="70.6">GND</text>
<text x="157.2" y="68.8">39</text>
<text x="119.5" y="72.3">1</text>
<text x="123" y="74.1">GND</text>
<text x="148.4" y="74.1">GND</text>
<text x="157.2" y="72.3">38</text>
<text x="117.5" y="121.7">15</text>
<text x="123" y="123.5">GND</text>
<text x="343.5" y="130.5">MOSI</text>
<text x="343.5" y="134.1">MISO</text>
<text x="343.5" y="137.6">SCL</text>
<text x="374.6" y="133.7">6V</text>
<text x="374.6" y="137.2">6V</text>
<text x="384.9" y="133.7">G</text>
<text x="384.9" y="137.2">G</text>
<text x="343.5" y="141.1">CS0</text>
<text x="374.6" y="140.8">6V</text>
<text x="384.9" y="140.8">G</text>
<text x="343.5" y="144.6">3V</text>
<text x="343.5" y="148.2">GND</text>
<text x="374.6" y="144.3">6V</text>
<text x="384.9" y="144.3">G</text>
<text x="343.5" y="151.7">5V</text>
<text x="21.7" y="202.5">V+</text>
<text x="24.3" y="199">S</text>
<text x="19.2" y="206">GND</text>
<text x="381" y="204.3">5V</text>
<text x="381" y="207.8">S</text>
<text x="322.4" y="213.4">3</text>
<text x="325.9" y="215.2">GND DOUT</text>
<text x="381" y="211.3">GND</text>
<text x="24.3" y="221.9">S</text>
<text x="21.7" y="225.4">V+</text>
<text x="19.2" y="229">GND</text>
<text x="24.3" y="244.8">S</text>
<text x="19.2" y="251.9">GND</text>
<text x="21.7" y="248.4">V+</text>
</g>
<g font-size="3.2" fill="#f00">
<text x="119.5" y="75.8">2</text>
<text x="123" y="77.6">VDD33</text>
<text x="119.5" y="82.9">4</text>
<text x="123" y="84.7">SENSOR_VP</text>
<text x="345.9" y="209.9">1</text>
<text x="337.4" y="211.7">VDD</text>
</g>
<g font-size="3.2" fill="#00f">
<text x="147.8" y="77.6">IO23</text>
<text x="157.2" y="75.8">37</text>
<text x="119.5" y="79.4">3</text>
<text x="123" y="81.1">EN</text>
<text x="147.8" y="81.1">IO22</text>
<text x="157.2" y="79.4">36</text>
<text x="157.2" y="82.9">35</text>
<text x="119.5" y="90">6</text>
<text x="119.5" y="86.4">5</text>
<text x="123" y="88.2">SENSOR_VN</text>
<text x="146.8" y="88.2">RXD0</text>
<text x="147.1" y="84.7">TXD0</text>
<text x="157.2" y="86.4">34</text>
<text x="157.2" y="90">33</text>
<text x="57.9" y="93.8" transform="rotate(-90 57.9 93.8)">2</text>
<text x="61.4" y="93.8" transform="rotate(-90 61.4 93.8)">4</text>
<text x="119.5" y="93.5">7</text>
<text x="123" y="95.2">IO35</text>
<text x="123" y="91.7">IO34</text>
<text x="147.8" y="91.7">IO21</text>
<text x="151.1" y="95.2">NC</text>
<text x="157.2" y="93.5">32</text>
<text x="119.5" y="100.5">9</text>
<text x="119.5" y="97">8</text>
<text x="123" y="98.8">IO32</text>
<text x="147.8" y="98.8">IO19</text>
<text x="157.2" y="97">31</text>
<text x="157.2" y="100.5">30</text>
<text x="57.9" y="102.9" transform="rotate(-90 57.9 102.9)">1</text>
<text x="61.4" y="102.9" transform="rotate(-90 61.4 102.9)">3</text>
<text x="117.5" y="107.6">11</text>
<text x="117.5" y="104.1">10</text>
<text x="123" y="105.8">IO25</text>
<text x="123" y="102.3">IO33</text>
<text x="147.8" y="102.3">IO18</text>
<text x="149.8" y="105.8">IO5</text>
<text x="157.2" y="104.1">29</text>
<text x="157.2" y="107.6">28</text>
<text x="117.5" y="111.1">12</text>
<text x="123" y="112.9">IO27</text>
<text x="123" y="109.4">IO26</text>
<text x="147.8" y="109.4">IO17</text>
<text x="147.8" y="112.9">IO16</text>
<text x="157.2" y="111.1">27</text>
<text x="117.5" y="118.2">14</text>
<text x="117.5" y="114.7">13</text>
<text x="123" y="119.9">IO12</text>
<text x="123" y="116.4">IO14</text>
<text x="149.8" y="116.4">IO4</text>
<text x="149.8" y="119.9">IO0</text>
<text x="157.2" y="114.7">26</text>
<text x="157.2" y="118.2">25</text>
<text x="117.5" y="125.2">16</text>
<text x="149.8" y="123.5">IO2</text>
<text x="157.2" y="121.7">24</text>
<text x="157.2" y="125.2">23</text>
<text x="117.5" y="128.8">17</text>
<text x="123" y="130.5">SD2</text>
<text x="123" y="127">IO13</text>
<text x="147.8" y="127">IO15</text>
<text x="149.1" y="130.5">SD1</text>
<text x="157.2" y="128.8">22</text>
<text x="117.5" y="135.8">19</text>
<text x="117.5" y="132.3">18</text>
<text x="123" y="137.6">CMD</text>
<text x="123" y="134.1">SD3</text>
<text x="149.1" y="134.1">SD0</text>
<text x="149.5" y="137.6">CLK</text>
<text x="157.2" y="132.3">21</text>
<text x="157.2" y="135.8">20</text>
<text x="322.4" y="209.9">4</text>
<text x="211.4" y="215.2">3</text>
<text x="211.4" y="211.7">1</text>
<text x="220.5" y="215.2">4</text>
<text x="220.5" y="211.7">2</text>
<text x="325.9" y="211.7">DIN</text>
<text x="345.9" y="213.4">2</text>
<text x="26.1" y="266.7" transform="rotate(-90 26.1 266.7)">3</text>
<text x="34.9" y="266.7" transform="rotate(-90 34.9 266.7)">1</text>
<text x="45.5" y="266.7" transform="rotate(-90 45.5 266.7)">2</text>
<text x="27.5" y="271.2" transform="rotate(-90 27.5 271.2)">3</text>
<text x="36.3" y="271.2" transform="rotate(-90 36.3 271.2)">1</text>
<text x="46.9" y="271.2" transform="rotate(-90 46.9 271.2)">2</text>
</g>
</svg>
